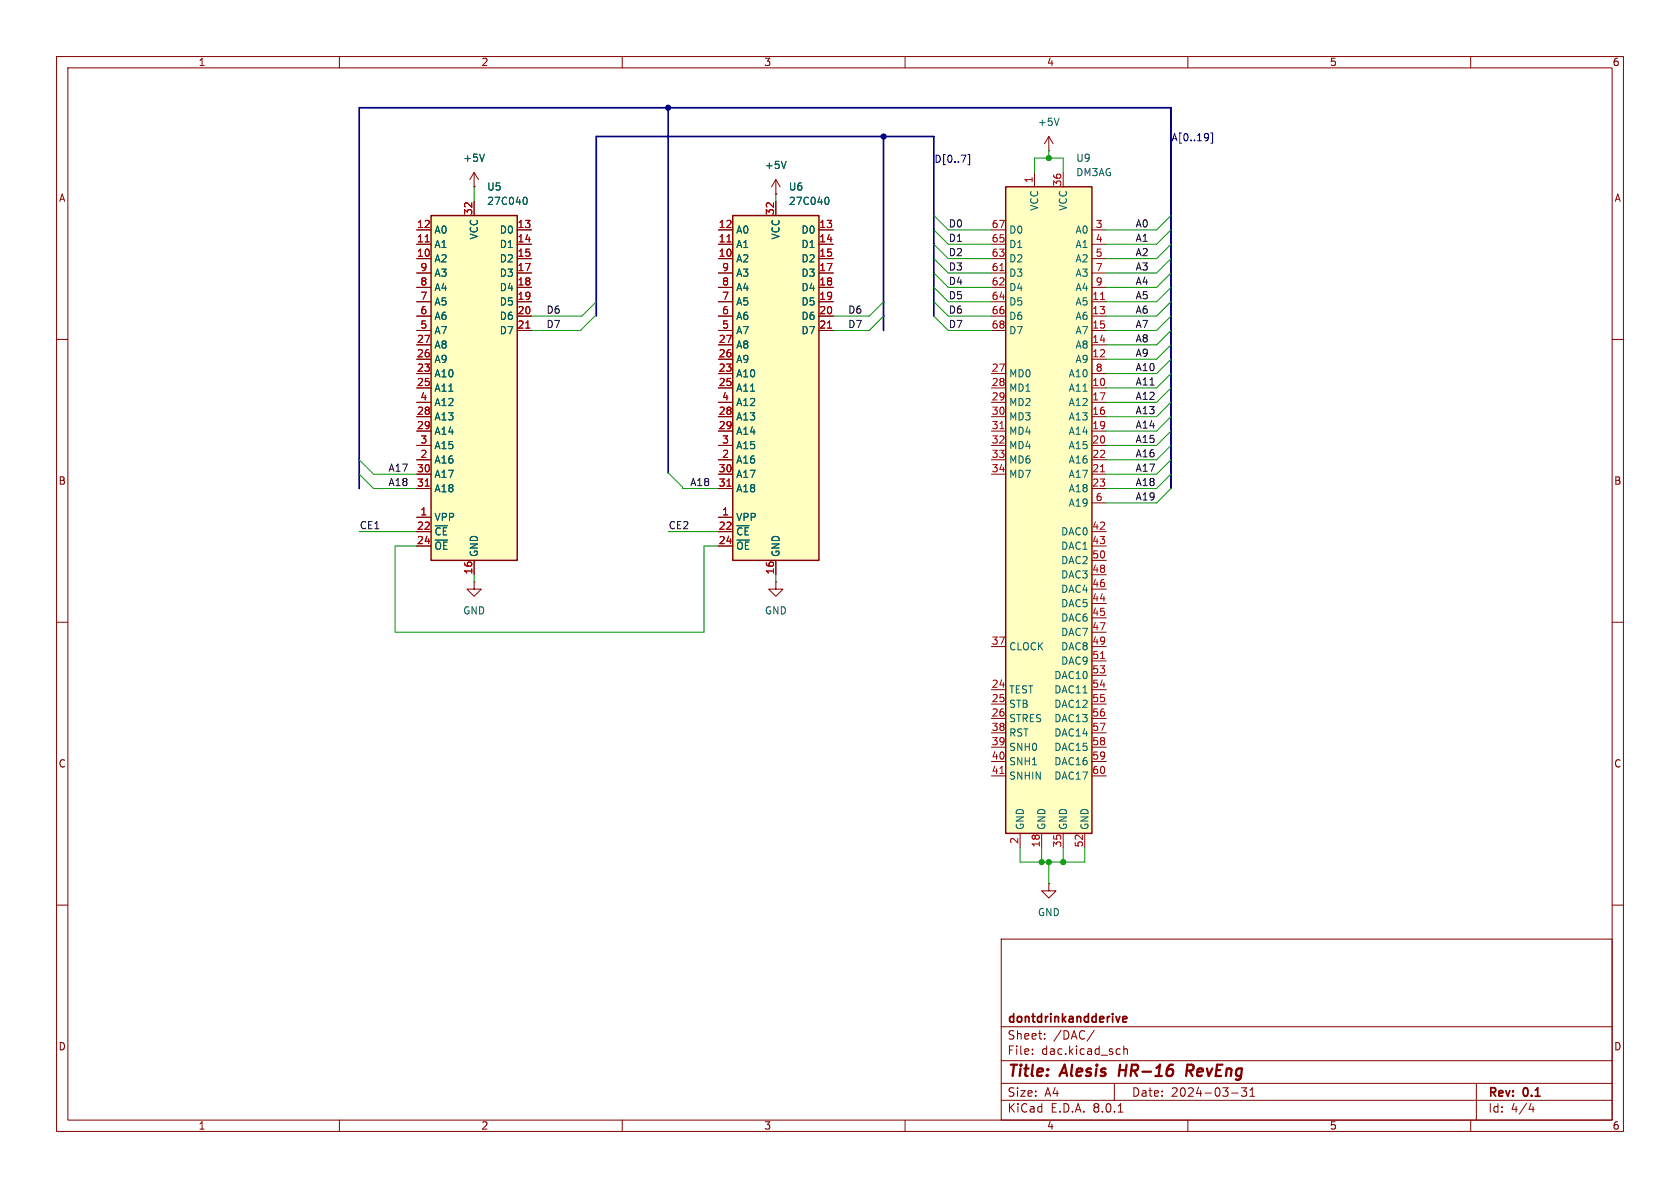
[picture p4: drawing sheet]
<svg xmlns="http://www.w3.org/2000/svg" width="297mm" height="210mm" viewBox="0 0 297 210" stroke-linecap="round" stroke-linejoin="round" font-family="sans-serif">
<g fill="none" stroke="#840000" stroke-width=".18">
<path d="M10 10h277v190h-277zM12 12h273v186h-273zM60 10v2M110 10v2M160 10v2M210 10v2M260 10v2M137.2 34.3h.1M137.2 31.8l-.8 1.2M137.2 31.8v2.5M137.2 31.8l.7 1.2M185.4 26.7h.1"/>
<path d="M185.4 24.1l-.7 1.3M185.4 24.1v2.6M185.4 24.1l.8 1.3M10 60h2M285 60h2M10 110h2M137.2 102.9v1.2h1.2l-1.2 1.3-1.3-1.3h1.3M137.2 102.9h.1M285 110h2M10 160h2M285 160h2M177 166h108v32h-108z"/>
<path d="M60 198v2M110 198v2M160 198v2M177 194.5h108M177 191.5h108M177 187.5h108M177 181.5h108M182.5 186.3v.1M182.5 185.5v.1M184.7 183.6v.1M184.7 182.8v.1M193.5 182.1l-1.3 2"/>
<path d="M197 191.5v3M197.7 196.6h.8M197.9 185.4l.1 .1M198 186.3l-.1 .1M198.7 184.9v1.5M198.7 185.5l.2-.1 .3 .1 .1 .9M210 198v2M217.7 193.2h1.2M220.4 192.3l-.5 .6 .4 .1v.7l-.2 .1h-.4l-.2-.1M221 193.8h.8M221 192.7l.4-.4v1.5M260 198v2"/>
<path d="M261 191.5v6.5M270.7 195l-.4 1.1h.9M271 195.6v1"/>
</g>
<path d="M198 188.2l-.2 2M210.3 189.3l.5 .9M210.7 188.2h-.8l-.2 2M210.8 189.2l-1 .1" fill="none" stroke="#840000" stroke-width=".4"/>
<path d="M198.5 180.2l.7-.2-.1-.2-.4-.1-.2 .2 .1 .7h.5" fill="none" stroke="#840000" stroke-width=".3"/>
<path d="M139 28.5l-.4 1.3M187.2 20.9l-.4 1.3" fill="none" stroke="#006464" stroke-width=".18"/>
<path d="M76.2 38.1h15.2v61h-15.2z" fill="#ffffc2"/>
<path d="M76.2 38.1h15.2v61h-15.2z" fill="none" stroke="#840000" stroke-width=".25"/>
<g fill="none" stroke="#840000" stroke-width=".18">
<path d="M83.8 33h.1M83.8 30.5v2.5M83.8 35.6v2.5M83.8 30.5l-.7 1.3M83.8 30.5l.8 1.3M73.7 45.7h2.5M73.7 43.2h2.5M73.7 40.6h2.5M73.7 48.3h2.5M73.7 50.8h2.5M73.7 53.3h2.5M73.7 55.9h2.5"/>
<path d="M73.7 58.4h2.5M91.4 45.7h2.6M91.4 43.2h2.6M91.4 40.6h2.6M91.4 48.3h2.6M91.4 50.8h2.6M91.4 53.3h2.6M91.4 55.9h2.6M91.4 58.4h2.6M73.7 66h2.5M73.7 68.6h2.5M73.7 63.5h2.5"/>
<path d="M73.7 61h2.5M73.7 73.7h2.5M73.7 76.2h2.5M73.7 78.7h2.5M73.7 71.1h2.5M73.7 91.4h2.5M73.7 81.3h2.5M73.7 94h2.5M73.7 96.5h2.5M73.7 83.8h2.5M73.7 86.4h2.5M83.8 99.1v2.5"/>
<path d="M83.8 102.9v1.2h1.3l-1.3 1.3-1.3-1.3h1.3M83.8 102.9h.1"/>
</g>
<path d="M75.2 42.8h.7M93 58h.7M75.2 85.9h.7" fill="none" stroke="#a90000" stroke-width=".18"/>
<path d="M85.6 27.2l-.4 1.3M92.7 34.9h.1a.68 .68 0 0 1 .4 .6 .68 .68 0 0 1-.4 .6h-.1" fill="none" stroke="#006464" stroke-width=".18"/>
<path d="M129.5 38.1h15.3v61h-15.3z" fill="#ffffc2"/>
<path d="M129.5 38.1h15.3v61h-15.3z" fill="none" stroke="#840000" stroke-width=".25"/>
<g fill="none" stroke="#840000" stroke-width=".18">
<path d="M137.2 35.6v2.5M127 45.7h2.5M127 43.2h2.5M127 40.6h2.5M127 48.3h2.5M127 50.8h2.5M127 53.3h2.5M127 55.9h2.5M127 58.4h2.5M144.8 45.7h2.5M144.8 43.2h2.5M144.8 40.6h2.5"/>
<path d="M144.8 48.3h2.5M144.8 50.8h2.5M144.8 53.3h2.5M144.8 55.9h2.5M144.8 58.4h2.5M127 66h2.5M127 68.6h2.5M127 63.5h2.5M127 61h2.5M127 73.7h2.5M127 76.2h2.5M127 78.7h2.5"/>
<path d="M127 71.1h2.5M127 91.4h2.5M127 81.3h2.5M127 94h2.5M127 96.5h2.5M127 83.8h2.5M127 86.4h2.5M137.2 99.1v2.5"/>
</g>
<path d="M128.5 42.8h.7M146.3 58h.7M128.5 85.9h.7" fill="none" stroke="#a90000" stroke-width=".18"/>
<path d="M146 34.9h.1a.68 .68 0 0 1 .5 .6 .68 .68 0 0 1-.5 .6h-.1" fill="none" stroke="#006464" stroke-width=".18"/>
<path d="M177.8 33h15.2v114.3h-15.2z" fill="#ffffc2"/>
<path d="M177.8 33h15.2v114.3h-15.2z" fill="none" stroke="#840000" stroke-width=".25"/>
<g fill="none" stroke="#840000" stroke-width=".18">
<path d="M83.8 33h.1M83.8 35.6v2.5M137.2 34.3h.1M137.2 35.6v2.5M182.9 30.5v2.5M188 30.5v2.5M73.7 53.3h2.5M73.7 55.9h2.5M73.7 58.4h2.5M73.7 40.6h2.5M73.7 43.2h2.5M73.7 45.7h2.5"/>
<path d="M73.7 48.3h2.5M73.7 50.8h2.5M91.4 53.3h2.6M91.4 55.9h2.6M91.4 58.4h2.6M91.4 40.6h2.6M91.4 43.2h2.6M91.4 45.7h2.6M91.4 48.3h2.6M91.4 50.8h2.6M127 53.3h2.5M127 55.9h2.5"/>
<path d="M127 58.4h2.5M127 40.6h2.5M127 43.2h2.5M127 45.7h2.5M127 48.3h2.5M127 50.8h2.5M144.8 53.3h2.5M144.8 55.9h2.5M144.8 58.4h2.5M144.8 40.6h2.5M144.8 43.2h2.5M144.8 45.7h2.5"/>
<path d="M144.8 48.3h2.5M144.8 50.8h2.5M175.3 53.3h2.5M175.3 55.9h2.5M175.3 58.4h2.5M175.3 40.6h2.5M175.3 43.2h2.5M175.3 45.7h2.5M175.3 48.3h2.5M175.3 50.8h2.5M193 53.3h2.6M193 55.9h2.6"/>
<path d="M193 58.4h2.6M193 40.6h2.6M193 43.2h2.6M193 45.7h2.6M193 48.3h2.6M193 50.8h2.6M73.7 68.6h2.5M73.7 63.5h2.5M73.7 61h2.5M73.7 73.7h2.5M73.7 71.1h2.5M73.7 76.2h2.5"/>
<path d="M73.7 78.7h2.5M73.7 66h2.5M127 68.6h2.5M127 63.5h2.5M127 61h2.5M127 73.7h2.5M127 71.1h2.5M127 76.2h2.5M127 78.7h2.5M127 66h2.5M175.3 68.6h2.5M175.3 73.7h2.5"/>
<path d="M175.3 71.1h2.5M175.3 76.2h2.5M175.3 78.7h2.5M175.3 66h2.5M193 68.6h2.6M193 63.5h2.6M193 61h2.6M193 73.7h2.6M193 71.1h2.6M193 76.2h2.6M193 78.7h2.6M193 66h2.6"/>
<path d="M73.7 83.8h2.5M73.7 81.3h2.5M73.7 86.4h2.5M73.7 94h2.5M73.7 96.5h2.5M73.7 91.4h2.5M83.8 99.1v2.5M127 83.8h2.5M127 81.3h2.5M127 86.4h2.5M127 94h2.5M127 96.5h2.5"/>
<path d="M127 91.4h2.5M137.2 99.1v2.5M175.3 83.8h2.5M175.3 81.3h2.5M193 83.8h2.6M193 81.3h2.6M193 86.4h2.6M193 94h2.6M193 96.5h2.6M193 99.1h2.6M193 88.9h2.6M175.3 114.3h2.5"/>
<path d="M193 114.3h2.6M193 106.7h2.6M193 109.2h2.6M193 104.1h2.6M193 111.8h2.6M193 101.6h2.6M193 116.8h2.6M193 119.4h2.6M175.3 121.9h2.5M175.3 124.5h2.5M175.3 127h2.5M175.3 129.5h2.5"/>
<path d="M175.3 132.1h2.5M175.3 134.6h2.5M175.3 137.2h2.5M193 121.9h2.6M193 124.5h2.6M193 127h2.6M193 129.5h2.6M193 132.1h2.6M193 134.6h2.6M193 137.2h2.6M180.3 147.3v2.6M184.1 147.3v2.6"/>
<path d="M185.4 156.2v1.3h1.3l-1.3 1.3-1.3-1.3h1.3M185.4 156.2h.1M188 147.3v2.6M191.8 147.3v2.6"/>
</g>
<path d="M75.2 42.8h.7M93 58h.7M128.5 42.8h.7M146.3 58h.7M176.8 47.8h.7M194.6 52.9h.7M176.8 75.8h.7M75.2 85.9h.7M128.5 85.9h.7M194.6 83.4h.7M194.6 116.4h.7M176.8 136.7h.7" fill="none" stroke="#a90000" stroke-width=".18"/>
<path d="M171.1 27.3h.3v1.8h-.3M213.6 23.7v.9M213.6 24.2v.1M214.1 23.5h.3v1.8h-.3" fill="none" stroke="#000084" stroke-width=".18"/>
<path d="M118.1 19.1v64.5M156.2 24.1v34.3M105.4 55.9v-31.8h59.7v31.8M63.5 86.4v-67.3h143.5v67.3" fill="none" stroke="#000084" stroke-width=".3"/>
<g fill="none" stroke="#009600" stroke-width=".18">
<path d="M83.8 33v2.6M137.2 34.3v1.3M165.1 38.1l2.5 2.5h7.7M182.9 30.5v-2.6h5.1v2.6M185.4 26.7v1.2M207 38.1l-2.5 2.5h-8.9M105.2 55.9l-2.6 2.5h-8.6M105.4 53.3l-2.5 2.6h-8.9M156.2 55.9l-2.5 2.5h-6.4M156.2 53.3l-2.5 2.6h-6.4M165.1 55.9l2.5 2.5h7.7M165.1 45.7l2.5 2.6h7.7"/>
<path d="M165.1 40.6l2.5 2.6h7.7M165.1 53.3l2.5 2.6h7.7M165.1 43.2l2.5 2.5h7.7M165.1 48.3l2.5 2.5h7.7M165.1 50.8l2.5 2.5h7.7M207 55.9l-2.5 2.5h-8.9M207 45.7l-2.5 2.6h-8.9M207 40.6l-2.5 2.6h-8.9M207 58.4l-2.5 2.6h-8.9M207 53.3l-2.5 2.6h-8.9M207 43.2l-2.5 2.5h-8.9M207 48.3l-2.5 2.5h-8.9"/>
<path d="M207 50.8l-2.5 2.5h-8.9M207 68.6l-2.5 2.5h-8.9M207 66l-2.5 2.6h-8.9M207 71.1l-2.5 2.6h-8.9M207 73.7l-2.5 2.5h-8.9M207 61l-2.5 2.5h-8.9M207 76.2l-2.5 2.5h-8.9M207 78.7l-2.5 2.6h-8.9M207 63.5l-2.5 2.5h-8.9M63.5 83.8l2.5 2.6h7.7M63.5 94h10.2M63.5 81.3l2.5 2.5h7.7"/>
<path d="M73.7 96.5h-3.9v15.3h54.7v-15.3h2.5M118.1 83.6l2.5 2.5v.3h6.4M118.1 94h8.9M207 83.8l-2.5 2.6h-8.9M207 81.3l-2.5 2.5h-8.9M207 86.4l-2.5 2.5h-8.9M83.8 101.6v1.3M137.2 101.6v1.3M180.3 149.9v2.5h11.5v-2.5M184.1 149.9v2.5M185.4 152.4v3.8M188 149.9v2.5"/>
</g>
<path d="M85.6 27.2l-.4 1.3M92.7 34.9h.1a.68 .68 0 0 1 .4 .6 .68 .68 0 0 1-.4 .6h-.1M139 28.5l-.4 1.3M146 34.9h.1a.68 .68 0 0 1 .5 .6 .68 .68 0 0 1-.5 .6h-.1" fill="none" stroke="#006464" stroke-width=".18"/>
<g fill="#009600" stroke="#009600" stroke-width=".18">
<circle cx="185.4" cy="27.9" r=".46"/>
<circle cx="188" cy="152.4" r=".46"/>
<circle cx="185.4" cy="152.4" r=".46"/>
<circle cx="184.1" cy="152.4" r=".46"/>
</g>
<g fill="#000084" stroke="#000084" stroke-width=".18">
<circle cx="118.1" cy="19.1" r=".46"/>
<circle cx="156.2" cy="24.1" r=".46"/>
</g>
<g font-size="2.8" fill="#840000">
<text x="178" y="190.9">Title:</text>
<text x="187.7" y="190.9">Alesis</text>
<text x="198.6" y="190.9">HR-16</text>
<text x="211.4" y="190.9">RevEng</text>
</g>
<g font-size="2.1" fill="#840000">
<text x="178" y="184">Sheet:</text>
<text x="178" y="181.2">dontdrinkandderive</text>
<text x="186.2" y="184">/DAC/</text>
<text x="178" y="186.7">File:</text>
<text x="184.1" y="186.7">dac.kicad_sch</text>
<text x="178" y="196.9">KiCad</text>
<text x="178" y="194.1">Size:</text>
<text x="184.7" y="194.1">A4</text>
<text x="185.7" y="196.9">E.D.A.</text>
<text x="193.3" y="196.9">8.0.1</text>
<text x="200" y="194.1">Date:</text>
<text x="207" y="194.1">2024-03-31</text>
<text x="263" y="194.3">Rev:</text>
<text x="263" y="196.9">Id:</text>
<text x="267.1" y="196.9">4/4</text>
<text x="269.4" y="194.3">0.1</text>
</g>
<g font-size="1.8" fill="#840000">
<text x="35" y="11.9">1</text>
<text x="85" y="11.9">2</text>
<text x="135" y="11.9">3</text>
<text x="185" y="11.9">4</text>
<text x="235" y="11.9">5</text>
<text x="285" y="11.9">6</text>
<text x="10.3" y="35.9">A</text>
<text x="285.3" y="35.9">A</text>
<text x="10.3" y="85.9">B</text>
<text x="285.3" y="85.9">B</text>
<text x="10.3" y="135.9">C</text>
<text x="285.3" y="135.9">C</text>
<text x="10.3" y="185.9">D</text>
<text x="285.3" y="185.9">D</text>
<text x="35" y="199.9">1</text>
<text x="85" y="199.9">2</text>
<text x="135" y="199.9">3</text>
<text x="185" y="199.9">4</text>
<text x="235" y="199.9">5</text>
<text x="285" y="199.9">6</text>
</g>
<g font-size="1.8" fill="#006464">
<text x="183.4" y="22.5">+5V</text>
<text x="81.8" y="28.8">+5V</text>
<text x="190.2" y="28.8">U9</text>
<text x="86" y="33.9">U5</text>
<text x="135.1" y="30.1">+5V</text>
<text x="139.4" y="33.9">U6</text>
<text x="190.2" y="31.3">DM3AG</text>
<text x="76.7" y="41.5">A0</text>
<text x="86" y="36.4">27C040</text>
<text x="88.2" y="41.5">D0</text>
<text x="130" y="41.5">A0</text>
<text x="139.4" y="36.4">27C040</text>
<text x="141.6" y="41.5">D0</text>
<text x="178.3" y="41.5">D0</text>
<text x="183.7" y="37.4" transform="rotate(-90 183.7 37.4)">VCC</text>
<text x="188.8" y="37.4" transform="rotate(-90 188.8 37.4)">VCC</text>
<text x="190" y="41.5">A0</text>
<text x="76.7" y="46.6">A2</text>
<text x="76.7" y="44">A1</text>
<text x="84.7" y="42.4" transform="rotate(-90 84.7 42.4)">VCC</text>
<text x="88.2" y="44">D1</text>
<text x="88.2" y="46.6">D2</text>
<text x="130" y="46.6">A2</text>
<text x="130" y="44">A1</text>
<text x="138" y="42.4" transform="rotate(-90 138 42.4)">VCC</text>
<text x="141.6" y="44">D1</text>
<text x="141.6" y="46.6">D2</text>
<text x="178.3" y="46.6">D2</text>
<text x="178.3" y="44">D1</text>
<text x="190" y="44">A1</text>
<text x="190" y="46.6">A2</text>
<text x="76.7" y="51.7">A4</text>
<text x="76.7" y="49.1">A3</text>
<text x="88.2" y="49.1">D3</text>
<text x="88.2" y="51.7">D4</text>
<text x="130" y="51.7">A4</text>
<text x="130" y="49.1">A3</text>
<text x="141.6" y="49.1">D3</text>
<text x="141.6" y="51.7">D4</text>
<text x="178.3" y="49.1">D3</text>
<text x="178.3" y="51.7">D4</text>
<text x="190" y="49.1">A3</text>
<text x="190" y="51.7">A4</text>
<text x="76.7" y="59.3">A7</text>
<text x="76.7" y="56.7">A6</text>
<text x="76.7" y="54.2">A5</text>
<text x="88.2" y="54.2">D5</text>
<text x="88.2" y="56.7">D6</text>
<text x="88.2" y="59.3">D7</text>
<text x="130" y="59.3">A7</text>
<text x="130" y="56.7">A6</text>
<text x="130" y="54.2">A5</text>
<text x="141.6" y="54.2">D5</text>
<text x="141.6" y="56.7">D6</text>
<text x="141.6" y="59.3">D7</text>
<text x="178.3" y="54.2">D5</text>
<text x="178.3" y="56.7">D6</text>
<text x="178.3" y="59.3">D7</text>
<text x="190" y="54.2">A5</text>
<text x="190" y="56.7">A6</text>
<text x="190" y="59.3">A7</text>
<text x="76.7" y="64.4">A9</text>
<text x="76.7" y="61.8">A8</text>
<text x="130" y="64.4">A9</text>
<text x="130" y="61.8">A8</text>
<text x="190" y="64.4">A9</text>
<text x="190" y="61.8">A8</text>
<text x="76.7" y="66.9">A10</text>
<text x="76.7" y="69.4">A11</text>
<text x="76.7" y="72">A12</text>
<text x="130" y="66.9">A10</text>
<text x="130" y="69.4">A11</text>
<text x="130" y="72">A12</text>
<text x="178.3" y="66.9">MD0</text>
<text x="178.3" y="69.4">MD1</text>
<text x="178.3" y="72">MD2</text>
<text x="188.8" y="69.4">A11</text>
<text x="188.8" y="72">A12</text>
<text x="188.8" y="66.9">A10</text>
<text x="76.7" y="74.5">A13</text>
<text x="76.7" y="77.1">A14</text>
<text x="130" y="74.5">A13</text>
<text x="130" y="77.1">A14</text>
<text x="178.3" y="74.5">MD3</text>
<text x="178.3" y="77.1">MD4</text>
<text x="188.8" y="74.5">A13</text>
<text x="188.8" y="77.1">A14</text>
<text x="76.7" y="82.1">A16</text>
<text x="76.7" y="79.6">A15</text>
<text x="130" y="82.1">A16</text>
<text x="130" y="79.6">A15</text>
<text x="178.3" y="79.6">MD4</text>
<text x="178.3" y="82.1">MD6</text>
<text x="188.8" y="79.6">A15</text>
<text x="188.8" y="82.1">A16</text>
<text x="76.7" y="84.7">A17</text>
<text x="76.7" y="87.2">A18</text>
<text x="130" y="84.7">A17</text>
<text x="130" y="87.2">A18</text>
<text x="178.3" y="84.7">MD7</text>
<text x="188.8" y="84.7">A17</text>
<text x="188.8" y="87.2">A18</text>
<text x="188.8" y="89.8">A19</text>
<text x="76.7" y="92.3">VPP</text>
<text x="76.7" y="94.8">~{CE}</text>
<text x="130" y="92.3">VPP</text>
<text x="130" y="94.8">~{CE}</text>
<text x="187.5" y="94.8">DAC0</text>
<text x="76.7" y="97.4">~{OE}</text>
<text x="84.7" y="98.6" transform="rotate(-90 84.7 98.6)">GND</text>
<text x="130" y="97.4">~{OE}</text>
<text x="138" y="98.6" transform="rotate(-90 138 98.6)">GND</text>
<text x="187.5" y="97.4">DAC1</text>
<text x="187.5" y="99.9">DAC2</text>
<text x="187.5" y="107.5">DAC5</text>
<text x="187.5" y="105">DAC4</text>
<text x="187.5" y="102.5">DAC3</text>
<text x="81.8" y="108.8">GND</text>
<text x="135.1" y="108.8">GND</text>
<text x="187.5" y="110.1">DAC6</text>
<text x="187.5" y="112.6">DAC7</text>
<text x="178.3" y="115.2">CLOCK</text>
<text x="187.5" y="115.2">DAC8</text>
<text x="187.5" y="117.7">DAC9</text>
<text x="178.3" y="122.8">TEST</text>
<text x="178.3" y="125.3">STB</text>
<text x="186.3" y="120.2">DAC10</text>
<text x="186.3" y="122.8">DAC11</text>
<text x="186.3" y="125.3">DAC12</text>
<text x="178.3" y="127.9">STRES</text>
<text x="178.3" y="130.4">RST</text>
<text x="186.3" y="127.9">DAC13</text>
<text x="186.3" y="130.4">DAC14</text>
<text x="178.3" y="132.9">SNH0</text>
<text x="178.3" y="135.5">SNH1</text>
<text x="186.3" y="132.9">DAC15</text>
<text x="186.3" y="135.5">DAC16</text>
<text x="178.3" y="138">SNHIN</text>
<text x="186.3" y="138">DAC17</text>
<text x="181.2" y="146.8" transform="rotate(-90 181.2 146.8)">GND</text>
<text x="185" y="146.8" transform="rotate(-90 185 146.8)">GND</text>
<text x="188.8" y="146.8" transform="rotate(-90 188.8 146.8)">GND</text>
<text x="192.6" y="146.8" transform="rotate(-90 192.6 146.8)">GND</text>
<text x="183.4" y="162.2">GND</text>
</g>
<g font-size="1.8" fill="#000084">
<text x="165.1" y="28.9">D[0..7]</text>
<text x="207" y="25.1">A[0..19]</text>
</g>
<g font-size="1.8" fill="#a90000">
<text x="182.6" y="32.5" transform="rotate(-90 182.6 32.5)">1</text>
<text x="187.7" y="33.1" transform="rotate(-90 187.7 33.1)">36</text>
<text x="73.6" y="40.4">12</text>
<text x="83.6" y="38.1" transform="rotate(-90 83.6 38.1)">32</text>
<text x="91.4" y="40.4">13</text>
<text x="127" y="40.4">12</text>
<text x="136.9" y="38.1" transform="rotate(-90 136.9 38.1)">32</text>
<text x="144.7" y="40.4">13</text>
<text x="175.2" y="40.4">67</text>
<text x="193.6" y="40.4">3</text>
<text x="73.6" y="45.5">10</text>
<text x="73.6" y="42.9">11</text>
<text x="91.4" y="42.9">14</text>
<text x="91.4" y="45.5">15</text>
<text x="127" y="45.5">10</text>
<text x="127" y="42.9">11</text>
<text x="144.7" y="42.9">14</text>
<text x="144.7" y="45.5">15</text>
<text x="175.2" y="45.5">63</text>
<text x="175.2" y="42.9">65</text>
<text x="193.6" y="42.9">4</text>
<text x="193.6" y="45.5">5</text>
<text x="74.2" y="53.1">7</text>
<text x="74.2" y="50.5">8</text>
<text x="74.2" y="48">9</text>
<text x="91.4" y="48">17</text>
<text x="91.4" y="50.5">18</text>
<text x="91.4" y="53.1">19</text>
<text x="127.6" y="53.1">7</text>
<text x="127.6" y="50.5">8</text>
<text x="127.6" y="48">9</text>
<text x="144.7" y="48">17</text>
<text x="144.7" y="50.5">18</text>
<text x="144.7" y="53.1">19</text>
<text x="175.2" y="48">61</text>
<text x="175.2" y="50.5">62</text>
<text x="175.2" y="53.1">64</text>
<text x="193" y="53.1">11</text>
<text x="193.6" y="48">7</text>
<text x="193.6" y="50.5">9</text>
<text x="74.2" y="58.2">5</text>
<text x="74.2" y="55.6">6</text>
<text x="91.4" y="55.6">20</text>
<text x="91.4" y="58.2">21</text>
<text x="127.6" y="58.2">5</text>
<text x="127.6" y="55.6">6</text>
<text x="144.7" y="55.6">20</text>
<text x="144.7" y="58.2">21</text>
<text x="175.2" y="55.6">66</text>
<text x="175.2" y="58.2">68</text>
<text x="193" y="55.6">13</text>
<text x="193" y="58.2">15</text>
<text x="73.6" y="65.8">23</text>
<text x="73.6" y="63.2">26</text>
<text x="73.6" y="60.7">27</text>
<text x="127" y="65.8">23</text>
<text x="127" y="63.2">26</text>
<text x="127" y="60.7">27</text>
<text x="175.2" y="65.8">27</text>
<text x="193" y="63.2">12</text>
<text x="193" y="60.7">14</text>
<text x="193.6" y="65.8">8</text>
<text x="73.6" y="68.3">25</text>
<text x="74.2" y="70.9">4</text>
<text x="127" y="68.3">25</text>
<text x="127.6" y="70.9">4</text>
<text x="175.2" y="68.3">28</text>
<text x="175.2" y="70.9">29</text>
<text x="193" y="68.3">10</text>
<text x="193" y="70.9">17</text>
<text x="73.6" y="73.4">28</text>
<text x="73.6" y="75.9">29</text>
<text x="127" y="73.4">28</text>
<text x="127" y="75.9">29</text>
<text x="175.2" y="73.4">30</text>
<text x="175.2" y="75.9">31</text>
<text x="193" y="73.4">16</text>
<text x="193" y="75.9">19</text>
<text x="73.6" y="83.6">30</text>
<text x="74.2" y="81">2</text>
<text x="74.2" y="78.5">3</text>
<text x="127" y="83.6">30</text>
<text x="127.6" y="81">2</text>
<text x="127.6" y="78.5">3</text>
<text x="175.2" y="78.5">32</text>
<text x="175.2" y="81">33</text>
<text x="175.2" y="83.6">34</text>
<text x="193" y="78.5">20</text>
<text x="193" y="83.6">21</text>
<text x="193" y="81">22</text>
<text x="73.6" y="86.1">31</text>
<text x="127" y="86.1">31</text>
<text x="193" y="86.1">23</text>
<text x="193.6" y="88.6">6</text>
<text x="73.6" y="93.7">22</text>
<text x="74.2" y="91.2">1</text>
<text x="127" y="93.7">22</text>
<text x="127.6" y="91.2">1</text>
<text x="193" y="93.7">42</text>
<text x="73.6" y="96.3">24</text>
<text x="83.6" y="101.6" transform="rotate(-90 83.6 101.6)">16</text>
<text x="127" y="96.3">24</text>
<text x="136.9" y="101.6" transform="rotate(-90 136.9 101.6)">16</text>
<text x="193" y="96.3">43</text>
<text x="193" y="101.3">48</text>
<text x="193" y="98.8">50</text>
<text x="193" y="106.4">44</text>
<text x="193" y="103.9">46</text>
<text x="193" y="109">45</text>
<text x="193" y="111.5">47</text>
<text x="175.2" y="114">37</text>
<text x="193" y="114">49</text>
<text x="193" y="116.6">51</text>
<text x="193" y="119.1">53</text>
<text x="175.2" y="121.7">24</text>
<text x="175.2" y="124.2">25</text>
<text x="193" y="121.7">54</text>
<text x="193" y="124.2">55</text>
<text x="175.2" y="126.7">26</text>
<text x="175.2" y="129.3">38</text>
<text x="175.2" y="131.8">39</text>
<text x="193" y="126.7">56</text>
<text x="193" y="129.3">57</text>
<text x="193" y="131.8">58</text>
<text x="175.2" y="134.4">40</text>
<text x="175.2" y="136.9">41</text>
<text x="193" y="134.4">59</text>
<text x="193" y="136.9">60</text>
<text x="180.1" y="149.3" transform="rotate(-90 180.1 149.3)">2</text>
<text x="183.9" y="149.9" transform="rotate(-90 183.9 149.9)">18</text>
<text x="187.7" y="149.9" transform="rotate(-90 187.7 149.9)">35</text>
<text x="191.5" y="149.9" transform="rotate(-90 191.5 149.9)">52</text>
</g>
<g font-size="1.8" fill="#0f0f0f">
<text x="167.6" y="40.3">D0</text>
<text x="200.7" y="40.3">A0</text>
<text x="167.6" y="47.9">D3</text>
<text x="167.6" y="42.8">D1</text>
<text x="167.6" y="45.4">D2</text>
<text x="200.7" y="45.4">A2</text>
<text x="200.7" y="42.8">A1</text>
<text x="200.7" y="47.9">A3</text>
<text x="167.6" y="50.5">D4</text>
<text x="167.6" y="53">D5</text>
<text x="200.7" y="50.5">A4</text>
<text x="200.7" y="53">A5</text>
<text x="96.5" y="58.1">D7</text>
<text x="96.5" y="55.5">D6</text>
<text x="149.9" y="55.5">D6</text>
<text x="149.9" y="58.1">D7</text>
<text x="167.6" y="55.5">D6</text>
<text x="167.6" y="58.1">D7</text>
<text x="200.7" y="58.1">A7</text>
<text x="200.7" y="55.5">A6</text>
<text x="200.7" y="63.2">A9</text>
<text x="200.7" y="65.7">A10</text>
<text x="200.7" y="60.6">A8</text>
<text x="200.7" y="70.8">A12</text>
<text x="200.7" y="68.2">A11</text>
<text x="200.7" y="73.3">A13</text>
<text x="200.7" y="75.9">A14</text>
<text x="68.6" y="83.5">A17</text>
<text x="200.7" y="80.9">A16</text>
<text x="200.7" y="83.5">A17</text>
<text x="200.7" y="78.4">A15</text>
<text x="68.6" y="86">A18</text>
<text x="121.9" y="86">A18</text>
<text x="200.7" y="88.6">A19</text>
<text x="200.7" y="86">A18</text>
<text x="63.5" y="93.6">CE1</text>
<text x="118.1" y="93.6">CE2</text>
</g>
</svg>
